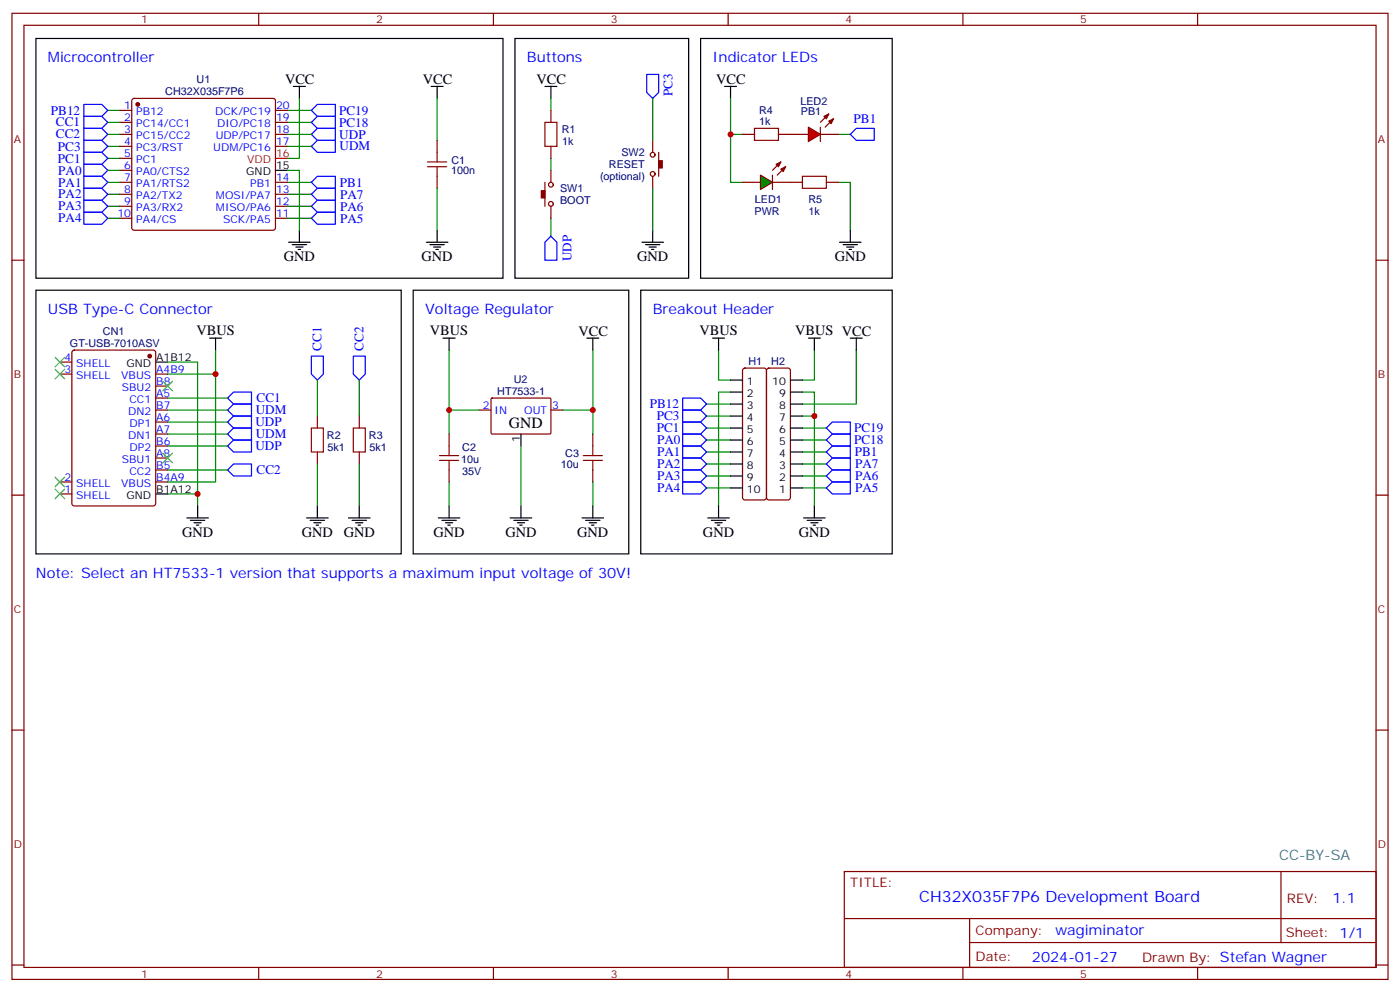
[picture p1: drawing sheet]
<svg xmlns="http://www.w3.org/2000/svg" width="412mm" height="292mm" viewBox="0 0 412 292" stroke-linecap="round" stroke-linejoin="round" font-family="sans-serif">
<g fill="none" stroke="#870000" stroke-width=".35">
<path d="M3.5 3.9h405.4v284.4h-405.4zM7.1 7.4h398.2v277.3h-398.2zM76.2 3.9v3.5M145.3 3.9v3.5M214.5 3.9v3.5M283.6 3.9v3.5M352.8 3.9v3.5M232.8 39.5h5.3M241.7 39.5h5.2M241.7 37.4v4.3M244.1 33.5l-2.4 2.5M245.5 35l-2.4 2.4"/>
<path d="M3.5 76.6h3.6M405.3 76.6h3.6M144.7 117.3l.3-.1h17.1l.2 .3-.1 10.1-.3 .1h-17.1l-.2-.3zM219 108.5l.4-.2h5.7l.5 .2 .2 .5v37.4l-.3 .5-.4 .2h-5.7l-.5-.2-.2-.5v-37.4zM226 108.5l.5-.2h5.6l.5 .2 .2 .5v37.4l-.2 .5-.5 .2h-5.6l-.5-.2-.2-.5v-37.4zM141.1 120.7h3.5M162.3 120.7h3.5M174.6 127.7v3.6M174.6 138.3v3.6M3.5 145.7h3.6M405.3 145.7h3.6M3.5 214.9h3.6"/>
<path d="M405.3 214.9h3.6M248.7 256.5h156.6v28.2h-156.6zM377.3 256.5v20.9M248.7 270.4h156.5M285.6 277.4h119.6M285.6 270.4v14.1M3.5 284h3.6M76.2 284.7v3.6M145.3 284.7v3.6M214.5 284.7v3.6M283.6 284.7v3.6M352.8 284.7v3.6"/>
<path d="M405.3 284h3.6"/>
</g>
<path d="M171.8 134.1h5.6M171.8 135.5h5.6M174.6 131.3v2.8M174.6 135.5v2.8" fill="none" stroke="#a10000" stroke-width=".35"/>
<g fill="none" stroke="#000" stroke-width=".35">
<path d="M160.5 25.4h3.5M162.3 25.4v3.6M213.4 25.4h3.6M215.2 25.4v3.6M188.7 85.4h74.1v77.6h-74.1zM209.9 99.5h3.5M211.7 99.5v3.5M238.1 99.5h3.6M239.9 99.5v3.5M250.5 99.5h3.5M252.2 99.5v3.5M215.2 118.9h3.5"/>
<path d="M215.2 115.4h3.5M215.2 111.9h3.5M232.8 118.9h3.6M232.8 115.4h3.6M232.8 111.9h3.6M153.5 127.7v3.6M215.2 136.6h3.5M215.2 133h3.5M215.2 129.5h3.5M215.2 126h3.5M215.2 122.4h3.5M232.8 136.6h3.6"/>
<path d="M232.8 133h3.6M232.8 129.5h3.6M232.8 126h3.6M232.8 122.4h3.6M208.5 152.4h6.3M209.5 153.1h4.3M210.6 153.8h2.1M211.3 154.6h.7M211.7 148.9v3.5M215.2 143.6h3.5M215.2 140.1h3.5M232.8 143.6h3.6"/>
<path d="M232.8 140.1h3.6M236.7 152.4h6.4M237.8 153.1h4.2M238.8 153.8h2.1M239.5 154.6h.7M239.9 148.9v3.5"/>
</g>
<g fill="none" stroke="#008700" stroke-width=".35">
<path d="M162.3 29v3.5M215.2 39.5v14.2h3.5M246.9 39.5h3.6M162.3 46.6v3.5M246.9 53.7h3.6v14.1M162.3 64.2v5.3M208.1 118.9h7.1M211.7 103v8.9h3.5M215.2 115.4h-3.5v33.5M236.4 115.4h3.5v33.5M239.9 103v8.9h-3.5M252.2 103v15.9h-15.8"/>
<path d="M208.1 136.6h7.1M208.1 133h7.1M208.1 129.5h7.1M208.1 126h7.1M208.1 122.4h7.1M236.4 136.6h7M236.4 133h7M236.4 129.5h7M236.4 126h7M236.4 122.4h3.5M208.1 143.6h7.1M208.1 140.1h7.1"/>
<path d="M236.4 143.6h7M236.4 140.1h7"/>
</g>
<g fill="none" stroke="#00f" stroke-width=".35">
<path d="M201.1 117.2h5.3l1.7 1.7-1.7 1.8h-5.3zM201.1 138.3h5.3l1.7 1.8-1.7 1.8h-5.3zM201.1 134.8h5.3l1.7 1.8-1.7 1.7h-5.3zM201.1 131.3h5.3l1.7 1.7-1.7 1.8h-5.3zM201.1 127.7h5.3l1.7 1.8-1.7 1.8h-5.3zM201.1 124.2h5.3l1.7 1.8-1.7 1.7h-5.3zM201.1 120.7h5.3l1.7 1.7-1.7 1.8h-5.3zM243.4 126l1.8-1.8h5.3v3.5h-5.3zM243.4 129.5l1.8-1.8h5.3v3.6h-5.3zM243.4 133l1.8-1.7h5.3v3.5h-5.3zM243.4 136.6l1.8-1.8h5.3v3.5h-5.3zM201.1 141.9h5.3l1.7 1.7-1.7 1.8h-5.3z"/>
<path d="M243.4 140.1l1.8-1.8h5.3v3.6h-5.3zM243.4 143.6l1.8-1.7h5.3v3.5h-5.3z"/>
</g>
<g fill="#870000" stroke="#870000" stroke-width=".35">
<path d="M244.1 35.7l1.4-.7-.7 1.4z"/>
<path d="M242.7 34.3l1.4-.8-.7 1.5z"/>
</g>
<path d="M238.1 37.4l3.6 2.1-3.6 2.2z" fill="#f00" stroke="#870000" stroke-width=".35"/>
<path d="M218.7 53.7h5.3M227.5 53.7h5.3" fill="none" stroke="#870000" stroke-width=".35"/>
<path d="M224 51.5l3.5 2.2-3.5 2.1z" fill="#0c0" stroke="#870000" stroke-width=".35"/>
<g fill="none" stroke="#870000" stroke-width=".35">
<path d="M35.3 39.5h3.5M35.3 32.5h3.5M35.3 36h3.5M39 29.2l.5-.2h40.9l.5 .2 .2 .5v37.4l-.2 .5-.5 .2h-40.9l-.5-.3-.2-.4v-37.4zM81.1 39.5h3.6M81.1 32.5h3.6M81.1 36h3.6M162.3 32.5v3.5M218.7 39.5h3.5M229.3 39.5h3.5M35.3 53.7h3.5M35.3 43.1h3.5"/>
<path d="M35.3 46.6h3.5M35.3 50.1h3.5M35.3 57.2h3.5M81.1 53.7h3.6M81.1 43.1h3.6M81.1 57.2h3.6M128.8 41.3v3.5M128.8 51.9v3.5M160.5 53.7v7M162.3 43.1v3.5M162.3 50.1v3.6M192.3 41.3v3.5"/>
<path d="M192.3 51.9v3.5M194 44.8v7.1M227.5 51.5v4.3M230 47.7l-2.5 2.4M231.4 49.1l-2.4 2.4M232.8 53.7h3.6M243.4 53.7h3.5M35.3 60.7h3.5M35.3 64.2h3.5M81.1 60.7h3.6M81.1 64.2h3.6M162.3 60.7v3.5"/>
<path d="M17.6 106.6h3.6M17.6 110.1h3.6M21.4 103.3l.5-.3h23.3l.6 .5 .1 44.7-.5 .7h-23.5l-.7-.5v-44.6zM45.9 110.1h3.5M45.9 117.2h3.5M45.9 113.6h3.5M45.9 138.3h3.5M45.9 134.8h3.5M45.9 131.3h3.5M45.9 127.7h3.5M45.9 124.2h3.5M45.9 120.7h3.5"/>
<path d="M93.5 122.4v3.6M93.5 133v3.6M105.8 122.4v3.6M105.8 133v3.6M132.3 127.7v3.6M132.3 138.3v3.6M17.6 141.9h3.6M17.6 145.4h3.6M45.9 141.9h3.5"/>
<circle cx="162.3" cy="54.4" r=".71"/>
<circle cx="192.3" cy="45.5" r=".71"/>
<circle cx="192.3" cy="51.2" r=".71"/>
<circle cx="162.3" cy="60" r=".71"/>
</g>
<g fill="#870000" stroke="#870000" stroke-width=".35">
<path d="M230 49.8l1.4-.7-.7 1.4z"/>
<path d="M228.6 48.4l1.4-.7-.7 1.4z"/>
<path d="M159.5 56.1h1v2.1h-1z"/>
<path d="M194 47.3h1.1v2.1h-1.1z"/>
<circle cx="44.1" cy="104.8" r=".53"/>
<circle cx="40.6" cy="30.7" r=".53"/>
</g>
<g fill="none" stroke="#00f" stroke-width=".35">
<path d="M24.7 30.7h5.3l1.7 1.8-1.7 1.8h-5.3zM24.7 34.3h5.3l1.7 1.7-1.7 1.8h-5.3zM24.7 37.8h5.3l1.7 1.7-1.7 1.8h-5.3zM91.7 36l1.8-1.7h5.3v3.5h-5.3zM91.7 39.5l1.8-1.7h5.3v3.5h-5.3zM93.5 30.7h5.3v3.6h-5.3l-1.8-1.8zM190.5 21.9h3.5v5.3l-1.7 1.8-1.8-1.8zM250.5 39.5l1.7-1.7h5.3v3.5h-5.3zM24.7 41.3h5.3l1.7 1.8-1.7 1.7h-5.3zM24.7 44.8h5.3l1.7 1.8-1.7 1.8h-5.3zM24.7 58.9h5.3l1.7 1.8-1.7 1.8h-5.3zM24.7 55.4h5.3l1.7 1.8-1.7 1.7h-5.3z"/>
<path d="M24.7 48.4h5.3l1.7 1.7-1.7 1.8h-5.3zM24.7 51.9h5.3l1.7 1.8-1.7 1.7h-5.3zM91.7 53.7l1.8-1.8h5.3v3.5h-5.3zM91.7 57.2l1.8-1.8h5.3v3.5h-5.3zM91.7 43.1l1.8-1.8h5.3v3.5h-5.3zM24.7 62.5h5.3l1.7 1.7-1.7 1.8h-5.3zM91.7 64.2l1.8-1.7h5.3v3.5h-5.3zM91.7 60.7l1.8-1.8h5.3v3.6h-5.3zM162.3 69.5l1.7 1.8v5.3h-3.5v-5.3zM67 117.2l1.8-1.8h5.3v3.5h-5.3zM91.7 104.8h3.5v5.3l-1.7 1.8-1.8-1.8zM104.1 104.8h3.5v5.3l-1.8 1.8-1.7-1.8z"/>
<path d="M67 124.2l1.8-1.8h5.3v3.6h-5.3zM67 131.3l1.8-1.8h5.3v3.5h-5.3zM67 120.7l1.8-1.8h5.3v3.5h-5.3zM67 127.7l1.8-1.7h5.3v3.5h-5.3zM68.8 136.6h5.3v3.5h-5.3l-1.8-1.8z"/>
</g>
<g fill="none" stroke="#008700" stroke-width=".35">
<path d="M31.7 32.5h3.6M31.7 36h3.6M31.7 39.5h3.6M84.7 32.5h7M84.7 36h7M84.7 39.5h7M88.2 29v17.6h-3.5M128.8 29v12.3M192.3 29v12.3M215.2 29v10.5h3.5M31.7 57.2h3.6M31.7 53.7h3.6"/>
<path d="M31.7 46.6h3.6M31.7 43.1h3.6M31.7 50.1h3.6M84.7 50.1h3.5v17.7M84.7 57.2h7M84.7 53.7h7M84.7 43.1h7M128.8 55.4v12.4M192.3 55.4v12.4M31.7 60.7h3.6M31.7 64.2h3.6M84.7 60.7h7"/>
<path d="M84.7 64.2h7M49.4 106.6h8.8v42.3M49.4 110.1h14.1M49.4 117.2h17.6M63.5 103v38.9h-14.1M93.5 111.9v10.5M105.8 111.9v10.5M132.3 103v24.7M174.6 103v24.7M49.4 120.7h17.6M49.4 124.2h17.6M49.4 127.7h17.6"/>
<path d="M49.4 131.3h17.6M49.4 138.3h17.6M93.5 136.6v12.3M105.8 136.6v12.3M132.3 120.7h8.8M153.5 131.3v17.6M165.8 120.7h8.8M49.4 145.4h8.8M132.3 141.9v7M174.6 141.9v7"/>
</g>
<g fill="none" stroke="#a10000" stroke-width=".35">
<path d="M160.5 36h3.5v7.1h-3.5zM222.2 37.8h7.1v3.5h-7.1zM125.9 49.1h5.7M125.9 47.7h5.7M128.8 44.8v2.9M128.8 49.1v2.8M236.4 51.9h7v3.5h-7zM91.7 126h3.5v7h-3.5zM104.1 126h3.5v7h-3.5zM129.5 134.1h5.6M129.5 135.5h5.6M132.3 131.3v2.8"/>
<path d="M132.3 135.5v2.8"/>
</g>
<g fill="none" stroke="#000" stroke-width=".35">
<path d="M10.6 11.3h137.6v70.6h-137.6zM151.7 11.3h51.1v70.6h-51.1zM206.4 11.3h56.4v70.6h-56.4zM86.4 25.4h3.6M88.2 25.4v3.6M127 25.4h3.5M128.8 25.4v3.6M81.1 50.1h3.6M85 71.3h6.4M86.1 72h4.2M87.1 72.7h2.2M87.8 73.4h.7"/>
<path d="M88.2 67.8v3.5M125.6 71.3h6.3M126.6 72h4.3M127.7 72.7h2.1M128.4 73.4h.7M128.8 67.8v3.5M189.1 71.3h6.3M190.1 72h4.3M191.2 72.7h2.1M191.9 73.4h.7M192.3 67.8v3.5M247.3 71.3h6.3"/>
<path d="M248.4 72h4.2M249.4 72.7h2.1M250.1 73.4h.7M250.5 67.8v3.5M10.6 85.4h107.6v77.6h-107.6zM61.7 99.5h3.6M63.5 99.5v3.5M121.7 85.4h63.5v77.6h-63.5zM130.5 99.5h3.6M132.3 99.5v3.5M172.9 99.5h3.5M174.6 99.5v3.5"/>
<path d="M45.9 106.6h3.5M45.9 145.4h3.5M55 152.4h6.4M56.1 153.1h4.2M57.1 153.8h2.2M57.9 154.6h.7M58.2 148.9v3.5M90.3 152.4h6.4M91.4 153.1h4.2M92.4 153.8h2.1M93.1 154.6h.7M93.5 148.9v3.5"/>
<path d="M102.7 152.4h6.3M103.7 153.1h4.2M104.8 153.8h2.1M105.5 154.6h.7M105.8 148.9v3.5M129.1 152.4h6.4M130.2 153.1h4.2M131.2 153.8h2.1M131.9 154.6h.7M132.3 148.9v3.5M150.3 152.4h6.3M151.3 153.1h4.3"/>
<path d="M152.4 153.8h2.1M153.1 154.6h.7M153.5 148.9v3.5M171.4 152.4h6.4M172.5 153.1h4.2M173.6 153.8h2.1M174.3 154.6h.7M174.6 148.9v3.5"/>
</g>
<path d="M16.2 105.2l2.8 2.8M16.2 108.7l2.8 2.8M19 105.2l-2.8 2.8M19 108.7l-2.8 2.8M48 112.2l2.8 2.8M50.8 112.2l-2.8 2.8M48 133.4l2.8 2.8M50.8 133.4l-2.8 2.8M16.2 140.4l2.8 2.9M16.2 144l2.8 2.8M19 140.4l-2.8 2.9M19 144l-2.8 2.8" fill="none" stroke="#3c3" stroke-width=".35"/>
<path d="M81.1 46.6h3.6" fill="none" stroke="#f00" stroke-width=".35"/>
<g fill="#c00">
<circle cx="239.9" cy="122.4" r=".88"/>
<circle cx="215.2" cy="39.5" r=".88"/>
<circle cx="58.2" cy="145.4" r=".88"/>
<circle cx="63.5" cy="110.1" r=".88"/>
<circle cx="174.6" cy="120.7" r=".88"/>
<circle cx="132.3" cy="120.7" r=".88"/>
</g>
<text font-size="4.6" x="149.9" y="126">GND</text>
<text font-size="4.6" fill="#00f" x="270.8" y="265.5">CH32X035F7P6 Development Board</text>
<g font-size="4.2" fill="#00f">
<text x="14.1" y="18.4">Microcontroller</text>
<text x="155.2" y="18.4">Buttons</text>
<text x="209.9" y="18.4">Indicator LEDs</text>
<text x="14.1" y="92.5">USB Type-C Connector</text>
<text x="125.2" y="92.5">Voltage Regulator</text>
<text x="192.3" y="92.5">Breakout Header</text>
<text x="10.6" y="170.1">Note: Select an HT7533-1 version that supports a maximum input voltage of 30V!</text>
<text x="392.5" y="265.8">1.1</text>
<text x="310.9" y="275.3">wagiminator</text>
<text x="304" y="283.1">2024-01-27</text>
</g>
<g font-size="4.2">
<text x="84" y="24.7">VCC</text>
<text x="124.5" y="24.7">VCC</text>
<text x="158" y="24.7">VCC</text>
<text x="211" y="24.7">VCC</text>
<text x="83.6" y="76.9">GND</text>
<text x="124.2" y="76.9">GND</text>
<text x="187.7" y="76.9">GND</text>
<text x="245.9" y="76.9">GND</text>
<text x="57.9" y="98.7">VBUS</text>
<text x="126.6" y="98.7">VBUS</text>
<text x="170.4" y="98.8">VCC</text>
<text x="206" y="98.7">VBUS</text>
<text x="234.2" y="98.7">VBUS VCC</text>
<text x="53.6" y="158.1">GND</text>
<text x="88.9" y="158.1">GND</text>
<text x="101.2" y="158.1">GND</text>
<text x="127.7" y="158.1">GND</text>
<text x="148.9" y="158.1">GND</text>
<text x="170" y="158.1">GND</text>
<text x="207.1" y="158.1">GND</text>
<text x="235.3" y="158.1">GND</text>
</g>
<text font-size="4.2" fill="#0099b0" x="376.8" y="253">CC-BY-SA</text>
<g font-size="3.9" fill="#00f">
<text x="198.1" y="28.3" transform="rotate(-90 198.1 28.3)">PC3</text>
<text x="15" y="33.7">PB12</text>
<text x="99.9" y="33.8">PC19</text>
<text x="16.5" y="37.2">CC1</text>
<text x="16.5" y="40.7">CC2</text>
<text x="99.9" y="37.3">PC18</text>
<text x="100" y="40.8">UDP</text>
<text x="251.5" y="36.2">PB1</text>
<text x="17.1" y="44.3">PC3</text>
<text x="17.1" y="47.8">PC1</text>
<text x="100" y="44.3">UDM</text>
<text x="17.2" y="51.4">PA0</text>
<text x="17.2" y="58.4">PA2</text>
<text x="17.2" y="54.9">PA1</text>
<text x="100.1" y="54.9">PB1</text>
<text x="100.2" y="58.4">PA7</text>
<text x="17.2" y="61.9">PA3</text>
<text x="17.2" y="65.5">PA4</text>
<text x="100.2" y="65.5">PA5</text>
<text x="100.2" y="62">PA6</text>
<text x="168.3" y="76.9" transform="rotate(-90 168.3 76.9)">UDP</text>
<text x="94.7" y="103.3" transform="rotate(-90 94.7 103.3)">CC1</text>
<text x="107.1" y="103.3" transform="rotate(-90 107.1 103.3)">CC2</text>
<text x="75.6" y="118.4">CC1</text>
<text x="75.3" y="125.4">UDP</text>
<text x="75.3" y="121.9">UDM</text>
<text x="191.4" y="120.2">PB12</text>
<text x="193.5" y="123.7">PC3</text>
<text x="75.3" y="129">UDM</text>
<text x="193.5" y="127.2">PC1</text>
<text x="193.5" y="130.7">PA0</text>
<text x="251.6" y="127.2">PC19</text>
<text x="251.6" y="130.8">PC18</text>
<text x="75.3" y="132.5">UDP</text>
<text x="193.5" y="137.8">PA2</text>
<text x="193.5" y="134.3">PA1</text>
<text x="251.8" y="134.3">PB1</text>
<text x="251.9" y="137.8">PA7</text>
<text x="75.6" y="139.5">CC2</text>
<text x="193.5" y="141.3">PA3</text>
<text x="251.9" y="141.4">PA6</text>
<text x="193.5" y="144.9">PA4</text>
<text x="251.9" y="144.9">PA5</text>
</g>
<g font-size="3.9" fill="#800">
<text x="250.5" y="261.1">TITLE:</text>
<text x="379.1" y="265.8">REV:</text>
<text x="287.4" y="275.3">Company:</text>
<text x="378.7" y="275.9">Sheet: 1/1</text>
<text x="287.4" y="283">Date:</text>
<text x="336.4" y="283.1">Drawn By: Stefan Wagner</text>
</g>
<g font-size="3.2" fill="#800">
<text x="41.6" y="6.9">1</text>
<text x="110.8" y="6.9">2</text>
<text x="179.9" y="6.9">3</text>
<text x="249.1" y="6.9">4</text>
<text x="318.2" y="6.9">5</text>
<text x="4.1" y="42">A</text>
<text x="405.9" y="42">A</text>
<text x="4.1" y="111.2">B</text>
<text x="405.9" y="111.2">B</text>
<text x="4.1" y="180.3">C</text>
<text x="405.9" y="180.3">C</text>
<text x="4.1" y="249.4">D</text>
<text x="405.9" y="249.4">D</text>
<text x="41.6" y="287.7">1</text>
<text x="110.8" y="287.7">2</text>
<text x="179.9" y="287.7">3</text>
<text x="249.1" y="287.7">4</text>
<text x="318.2" y="287.7">5</text>
</g>
<g font-size="3.2" fill="#000080">
<text x="48.7" y="28">CH32X035F7P6</text>
<text x="57.9" y="24.5">U1</text>
<text x="223.6" y="33.5">R4</text>
<text x="235.8" y="30.8">LED2</text>
<text x="235.9" y="34">PB1</text>
<text x="165.5" y="39.2">R1</text>
<text x="223.6" y="36.7">1k</text>
<text x="165.6" y="42.8">1k</text>
<text x="183.1" y="45.9">SW2</text>
<text x="132.9" y="51.3">100n</text>
<text x="133" y="48.1">C1</text>
<text x="176.7" y="53">(optional)</text>
<text x="179.4" y="49.5">RESET</text>
<text x="165" y="56.6">SW1</text>
<text x="222.4" y="59.7">LED1</text>
<text x="238.1" y="59.7">R5</text>
<text x="165" y="60">BOOT</text>
<text x="222.3" y="63.3">PWR</text>
<text x="238.1" y="63.3">1k</text>
<text x="30.3" y="98.5">CN1</text>
<text x="20.6" y="102">GT-USB-7010ASV</text>
<text x="220.5" y="107.4">H1</text>
<text x="227.2" y="107.4">H2</text>
<text x="151.4" y="112.7">U2</text>
<text x="146.5" y="116.2">HT7533-1</text>
<text x="96.3" y="129.2">R2</text>
<text x="108.7" y="129.2">R3</text>
<text x="96.5" y="132.7">5k1</text>
<text x="108.8" y="132.7">5k1</text>
<text x="135.9" y="136.3">10u</text>
<text x="136.2" y="132.7">C2</text>
<text x="165.2" y="137.7">10u</text>
<text x="166.5" y="134.5">C3</text>
<text x="136.2" y="139.7">35V</text>
</g>
<g font-size="3.2" fill="#00f">
<text x="36.6" y="32.1">1</text>
<text x="36.6" y="35.7">2</text>
<text x="40.1" y="33.9">PB12</text>
<text x="63.4" y="33.9">DCK/PC19</text>
<text x="81.3" y="35.7">19</text>
<text x="81.3" y="32.1">20</text>
<text x="36.6" y="39.2">3</text>
<text x="40.1" y="37.4">PC14/CC1</text>
<text x="40.1" y="41">PC15/CC2</text>
<text x="63.5" y="41">UDP/PC17</text>
<text x="64" y="37.4">DIO/PC18</text>
<text x="81.3" y="39.2">18</text>
<text x="36.6" y="42.7">4</text>
<text x="36.6" y="46.2">5</text>
<text x="40.1" y="44.5">PC3/RST</text>
<text x="62.8" y="44.5">UDM/PC16</text>
<text x="81.3" y="42.7">17</text>
<text x="36.6" y="49.8">6</text>
<text x="36.6" y="53.3">7</text>
<text x="40.1" y="48">PC1</text>
<text x="40.1" y="51.5">PA0/CTS2</text>
<text x="81.3" y="53.3">14</text>
<text x="36.6" y="56.8">8</text>
<text x="40.1" y="55.1">PA1/RTS2</text>
<text x="40.1" y="58.6">PA2/TX2</text>
<text x="63.6" y="58.6">MOSI/PA7</text>
<text x="73.7" y="55.1">PB1</text>
<text x="81.3" y="56.8">13</text>
<text x="34.6" y="63.9">10</text>
<text x="36.6" y="60.4">9</text>
<text x="40.1" y="62.1">PA3/RX2</text>
<text x="40.1" y="65.7">PA4/CS</text>
<text x="63.6" y="62.1">MISO/PA6</text>
<text x="65.7" y="65.7">SCK/PA5</text>
<text x="81.3" y="63.9">11</text>
<text x="81.3" y="60.4">12</text>
<text x="19" y="106.2">4</text>
<text x="22.5" y="108">SHELL</text>
<text x="19" y="109.7">3</text>
<text x="22.5" y="111.5">SHELL</text>
<text x="35.7" y="111.5">VBUS</text>
<text x="46" y="113.3">B8</text>
<text x="46" y="109.7">A4B9</text>
<text x="35.9" y="115">SBU2</text>
<text x="38.1" y="118.6">CC1</text>
<text x="46" y="116.8">A5</text>
<text x="37.7" y="122.1">DN2</text>
<text x="38.2" y="125.6">DP1</text>
<text x="46" y="123.9">A6</text>
<text x="46" y="120.3">B7</text>
<text x="142.3" y="120.3">2</text>
<text x="145.7" y="121.7">IN</text>
<text x="154.4" y="121.7">OUT</text>
<text x="162.6" y="120.3">3</text>
<text x="37.7" y="129.2">DN1</text>
<text x="46" y="130.9">B6</text>
<text x="46" y="127.4">A7</text>
<text x="35.9" y="136.2">SBU1</text>
<text x="38.2" y="132.7">DP2</text>
<text x="46" y="138">B5</text>
<text x="46" y="134.4">A8</text>
<text x="19" y="141.5">2</text>
<text x="22.5" y="143.3">SHELL</text>
<text x="35.7" y="143.3">VBUS</text>
<text x="38.1" y="139.7">CC2</text>
<text x="46" y="141.5">B4A9</text>
<text x="19" y="145">1</text>
<text x="22.5" y="146.8">SHELL</text>
</g>
<g font-size="3.2" fill="#f00">
<text x="81.3" y="46.2">16</text>
<text x="72.8" y="48">VDD</text>
</g>
<g font-size="3.2">
<text x="72.6" y="51.5">GND</text>
<text x="81.3" y="49.8">15</text>
<text x="37.3" y="108">GND</text>
<text x="46" y="106.2">A1B12</text>
<text x="220" y="113.3">1</text>
<text x="227.5" y="113.3">10</text>
<text x="220" y="116.8">2</text>
<text x="229.5" y="116.8">9</text>
<text x="220" y="120.3">3</text>
<text x="220" y="123.9">4</text>
<text x="229.5" y="123.9">7</text>
<text x="229.5" y="120.3">8</text>
<text x="153.1" y="130.1" transform="rotate(-90 153.1 130.1)">1</text>
<text x="220" y="127.4">5</text>
<text x="220" y="130.9">6</text>
<text x="229.5" y="130.9">5</text>
<text x="229.5" y="127.4">6</text>
<text x="220" y="134.4">7</text>
<text x="220" y="138">8</text>
<text x="229.5" y="138">3</text>
<text x="229.5" y="134.4">4</text>
<text x="220" y="141.5">9</text>
<text x="229.5" y="141.5">2</text>
<text x="37.3" y="146.8">GND</text>
<text x="46" y="145">B1A12</text>
<text x="220" y="145">10</text>
<text x="229.5" y="145">1</text>
</g>
</svg>
